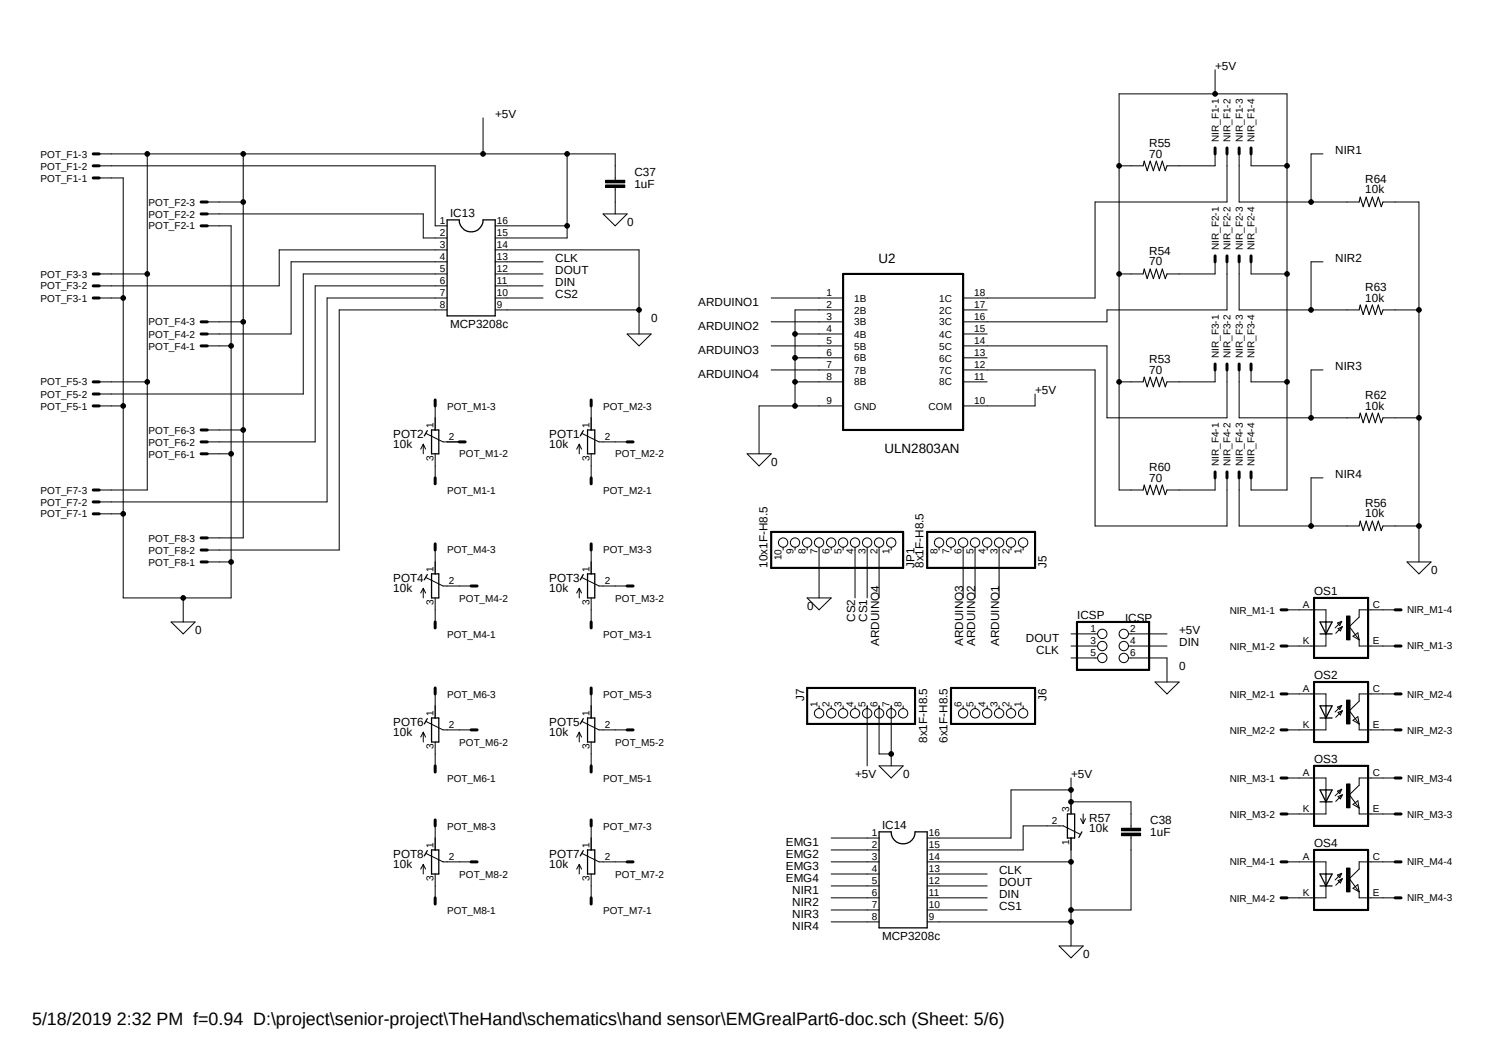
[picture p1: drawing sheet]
<svg xmlns="http://www.w3.org/2000/svg" width="297mm" height="210mm" viewBox="0 0 297 210" stroke-linecap="round" stroke-linejoin="round" font-family="sans-serif">
<path d="M7.3 11.5l282.5 179.6M289.8 11.5l-282.5 179.6" fill="none" stroke="#fff" stroke-width=".2"/>
<g fill="none" stroke="#000" stroke-width=".2">
<path d="M241.7 13.9v4.8M19.7 33h66.9v11.9h2.3M19.7 35.4h4.8v83.5h21.5v-74h-4.8M19.7 30.6h102.7v5.3M29.3 30.6v66.9h-9.6M48.4 30.6v76.4h-7.2M96.1 23.5v7.1M112.8 30.6v16.7h-14.3M120.5 35.9h3.8v.5h-3.8zM120.5 36.8h3.8v.5h-3.8zM122.4 37.3v5.2M222.6 33h4.8"/>
<path d="M241.7 30.6v2.4h-9.5M244.1 30.6v9.6h-26.3v19.1h-26.2M246.5 30.6v9.6h23.9M248.9 30.6v2.4h7.1M263.2 30.6h-2.4v9.6M19.7 59.3h4.8M19.7 54.5h9.6M41.2 40.2h7.2M41.2 42.5h43v4.8h4.7M88.9 59.3h-23.8v40.5h-45.4M88.9 52.1h-31v14.3h-16.7M88.9 54.5h-28.6v23.9h-40.6"/>
<path d="M88.9 49.7h-33.4v7.2h-35.8M88.9 56.9h-26.2v31h-21.5M98.5 59.3h9.5M98.5 54.5h9.5M98.5 44.9h14.3M98.5 49.7h28.6v16.7M98.5 52.1h9.5M98.5 56.9h9.5M120 42.5h4.8l-2.4 2.4zM153.4 59.3h14.3M222.6 54.5h4.8M241.7 52.1v2.4h-9.5"/>
<path d="M244.1 52.1v9.5h-23.9v2.4h-28.6M246.5 52.1v9.5h23.9M248.9 52.1v2.4h7.1M263.2 52.1h-2.4v9.5M275.1 40.2h7.2v71.6M19.7 75.9h9.6M41.2 64h7.2M41.2 68.8h4.8M88.9 61.6h-21.4v47.8h-26.3M98.5 61.6h28.6M124.8 66.4h4.7l-2.4 2.4zM153.4 64h14.3"/>
<path d="M153.4 68.8h14.3M153.4 73.6h14.3M158.2 66.4h9.5M158.2 71.2h9.5M158.2 75.9h9.5M167.7 61.6h-9.5v19.1M191.6 61.6h4.8M191.6 66.4h4.8M191.6 68.8h28.6v14.3h23.9v-9.5M191.6 71.2h4.8M191.6 73.6h26.2v31h26.3v-9.6M191.6 75.9h4.8"/>
<path d="M205.9 78.4v2.3h-14.3M222.6 75.9h4.8M241.7 73.6v2.3h-9.5M246.5 73.6v9.5h23.9M248.9 73.6v2.3h7.1M263.2 73.6h-2.4v9.5M275.1 61.6h7.2M19.7 80.7h4.8M41.2 90.3h4.8M41.2 85.5h7.2M84.2 88.3v2M84.2 88.3l-.5 1"/>
<path d="M84.2 88.3l.5 1M84.8 86.2l3.3 1.7h3.3M86.6 80.7v4.8M86.6 90.3v4.7M115.2 88.3v2M115.2 88.3l-.5 1M115.2 88.3l.5 1M115.8 86.2l3.4 1.7h5.6M117.6 80.7v4.8M117.6 90.3v4.7M148.6 90.3h4.8l-2.4 2.4zM167.7 80.7h-16.7v9.6"/>
<path d="M241.7 95v2.5h-9.5M246.5 95v9.6h23.9M248.9 95v2.5h7.1v-78.8h-33.4v78.8h4.8M263.2 95h-2.4v9.6M275.1 83.1h7.2M19.7 102.2h4.8M36.4 118.9v4.8M41.2 111.8h4.8M84.2 117v1.9M84.2 117l-.5 .9M84.2 117l.5 .9M84.8 114.9l3.3 1.6h5.6"/>
<path d="M86.6 109.4v4.7M86.6 118.9v4.8M115.2 117v1.9M115.2 117l-.5 .9M115.2 117l.5 .9M115.8 114.9l3.4 1.6h5.6M117.6 109.4v4.7M117.6 118.9v4.8M155.8 108.8v.6M158.2 108.8v.6M160.6 108.8v.6M160.6 118.9h4.8l-2.5 2.4z"/>
<path d="M162.9 108.8v10.1M165.4 108.8v.6M167.7 108.8v.6M170.1 108.8v10.1M172.5 108.8v10.1M174.9 108.8v10.1M177.3 108.8v.6M186.8 108.8v.6M189.2 108.8v.6M191.6 108.8v10.1M194 108.8v10.1M196.4 108.8v.6"/>
<path d="M198.8 108.8v10.1M201.1 108.8v.6M203.5 108.8v.6M275.1 104.6h7.2M279.9 111.8h4.8l-2.4 2.3zM34 123.7h4.8l-2.4 2.4zM86.6 138v4.8M117.6 138v4.8M213.1 126.1h5.3M213.1 128.5h5.3M213.1 130.9h5.3M224.5 126.1h7.7"/>
<path d="M224.5 128.5h7.7M224.5 130.9h7.7v4.7M229.8 135.6h4.8l-2.4 2.4zM256 121.3h7.8v2.4M256 138h7.8v2.4M263.8 126.1v2.4h-7.8M266.1 123.9l.8-.3-.4 .8zM266.2 125l.8-.4-.3 .9zM266.9 123.6l-1.3 1.3M267 124.6l-1.3 1.3M267.9 122.5h.7v4.8h-.7zM267.9 139.2h.7v4.8h-.7z"/>
<path d="M269.2 126.5l.9-.6 .3 1.4zM270.4 127.3v1.2h7.1M277.5 121.3h-7.1v1.4l-2 1.9 2 2.7M277.5 138h-7.1v1.4l-2 2 2 2.6M84.2 145.6v2M84.2 145.6l-.5 1M84.2 145.6l.5 1M84.8 143.5l3.3 1.7h5.6M86.6 147.6v4.7M115.2 145.6v2M115.2 145.6l-.5 1M115.2 145.6l.5 1"/>
<path d="M115.8 143.5l3.4 1.7h5.6M117.6 147.6v4.7M162.9 140.4v.5M165.4 140.4v.5M167.7 140.4v.5M170.1 140.4v.5M172.5 140.4v11.9M174.9 140.4v9.5h2.4M174.9 152.3h4.8l-2.4 2.4zM177.3 140.4v11.9M179.7 140.4v.5M191.6 140.4v.5"/>
<path d="M194 140.4v.5M196.4 140.4v.5M198.8 140.4v.5M201.1 140.4v.5M203.5 140.4v.5M213.1 157.1h-12v9.6h-16.7M213.1 154.7v7.2M213.1 159.5h11.9v5.2M256 154.7h7.8v2.4M263.8 142.8v2.4h-7.8M263.8 159.5v2.4h-7.8M266.1 140.6l.8-.3-.4 .8z"/>
<path d="M266.1 157.4l.8-.4-.4 .8zM266.2 141.7l.8-.3-.3 .8zM266.2 158.4l.8-.3-.3 .8zM266.9 140.3l-1.3 1.3M266.9 157l-1.3 1.3M267 141.4l-1.3 1.3M267 158.1l-1.3 1.3M267.9 155.9h.7v4.8h-.7zM269.2 143.3l.9-.8 .3 1.5zM269.2 160l.9-.7 .3 1.4zM270.4 144v1.2h7.1M277.5 154.7h-7.1v1.5l-2 1.9 2 2.6"/>
<path d="M84.2 171.9v1.9M84.2 171.9l-.5 .9M84.2 171.9l.5 .9M84.8 169.8l3.3 1.6h5.6M86.6 164.3v4.7M86.6 173.8v4.8M115.2 171.9v1.9M115.2 171.9l-.5 .9M115.2 171.9l.5 .9M115.8 169.8l3.4 1.6h5.6M117.6 164.3v4.7M117.6 173.8v4.8"/>
<path d="M165.4 166.7h9.5M165.4 169h9.5M165.4 171.4h9.5M165.4 173.8h9.5M165.4 176.2h9.5M165.4 178.6h9.5M184.4 171.4h28.7M184.4 173.8h12M184.4 176.2h12M184.4 178.6h12M213.1 166.7v21.4M214.8 165.9l-3.3-1.6h-8v4.7h-19.1"/>
<path d="M215 162.8l.5 1M215.5 161.9v1.9M215.9 162.8l-.4 1M223.1 164.7h3.8v.5h-3.8zM223.1 165.7h3.8v.5h-3.8zM225 166.2v14.8h-11.9M256 171.4h7.8v2.4M263.8 176.2v2.4h-7.8M266.1 174l.8-.3-.4 .8zM266.2 175.1l.8-.3-.3 .8zM266.9 173.7l-1.3 1.3M267 174.8l-1.3 1.3"/>
<path d="M267.9 172.6h.7v4.8h-.7zM269.2 176.7l.9-.8 .3 1.5zM270.4 177.4v1.2h7.1M270.4 160.7v1.2h7.1M277.5 171.4h-7.1v1.4l-2 2 2 2.6M165.4 181h9.5M165.4 183.3h9.5M184.4 181h12M184.4 183.3h28.7M210.7 188.1h4.8l-2.4 2.4z"/>
<circle cx="241.7" cy="18.7" r=".46"/>
<circle cx="29.3" cy="30.6" r=".46"/>
<circle cx="48.4" cy="30.6" r=".46"/>
<circle cx="96.1" cy="30.6" r=".46"/>
<circle cx="112.8" cy="30.6" r=".46"/>
<circle cx="222.6" cy="33" r=".46"/>
<circle cx="256" cy="33" r=".46"/>
<circle cx="24.5" cy="59.3" r=".46"/>
<circle cx="29.3" cy="54.5" r=".46"/>
<circle cx="48.4" cy="40.2" r=".46"/>
<circle cx="112.8" cy="44.9" r=".46"/>
<circle cx="222.6" cy="54.5" r=".46"/>
<circle cx="256" cy="54.5" r=".46"/>
<circle cx="260.8" cy="40.2" r=".46"/>
<circle cx="29.3" cy="75.9" r=".46"/>
<circle cx="46" cy="68.8" r=".46"/>
<circle cx="48.4" cy="64" r=".46"/>
<circle cx="127.1" cy="61.6" r=".46"/>
<circle cx="158.2" cy="75.9" r=".46"/>
<circle cx="158.2" cy="66.4" r=".46"/>
<circle cx="158.2" cy="71.2" r=".46"/>
<circle cx="222.6" cy="75.9" r=".46"/>
<circle cx="256" cy="75.9" r=".46"/>
<circle cx="260.8" cy="61.6" r=".46"/>
<circle cx="282.3" cy="61.6" r=".46"/>
<circle cx="24.5" cy="80.7" r=".46"/>
<circle cx="46" cy="90.3" r=".46"/>
<circle cx="48.4" cy="85.5" r=".46"/>
<circle cx="158.2" cy="80.7" r=".46"/>
<circle cx="260.8" cy="83.1" r=".46"/>
<circle cx="282.3" cy="83.1" r=".46"/>
<circle cx="24.5" cy="102.2" r=".46"/>
<circle cx="36.4" cy="118.9" r=".46"/>
<circle cx="46" cy="111.8" r=".46"/>
<circle cx="155.8" cy="107.9" r=".93"/>
<circle cx="158.2" cy="107.9" r=".93"/>
<circle cx="160.6" cy="107.9" r=".93"/>
<circle cx="162.9" cy="107.9" r=".93"/>
<circle cx="165.4" cy="107.9" r=".93"/>
<circle cx="167.7" cy="107.9" r=".93"/>
<circle cx="170.1" cy="107.9" r=".93"/>
<circle cx="172.5" cy="107.9" r=".93"/>
<circle cx="174.9" cy="107.9" r=".93"/>
<circle cx="177.3" cy="107.9" r=".93"/>
<circle cx="186.8" cy="107.9" r=".93"/>
<circle cx="189.2" cy="107.9" r=".93"/>
<circle cx="191.6" cy="107.9" r=".93"/>
<circle cx="194" cy="107.9" r=".93"/>
<circle cx="196.4" cy="107.9" r=".93"/>
<circle cx="198.8" cy="107.9" r=".93"/>
<circle cx="201.1" cy="107.9" r=".93"/>
<circle cx="203.5" cy="107.9" r=".93"/>
<circle cx="260.8" cy="104.6" r=".46"/>
<circle cx="282.3" cy="104.6" r=".46"/>
<circle cx="219.3" cy="130.9" r=".93"/>
<circle cx="219.3" cy="126.1" r=".93"/>
<circle cx="219.3" cy="128.5" r=".93"/>
<circle cx="223.6" cy="130.9" r=".93"/>
<circle cx="223.6" cy="128.5" r=".93"/>
<circle cx="223.6" cy="126.1" r=".93"/>
<circle cx="162.9" cy="141.9" r=".93"/>
<circle cx="165.4" cy="141.9" r=".93"/>
<circle cx="167.7" cy="141.9" r=".93"/>
<circle cx="170.1" cy="141.9" r=".93"/>
<circle cx="172.5" cy="141.9" r=".93"/>
<circle cx="174.9" cy="141.9" r=".93"/>
<circle cx="177.3" cy="149.9" r=".46"/>
<circle cx="177.3" cy="141.9" r=".93"/>
<circle cx="179.7" cy="141.9" r=".93"/>
<circle cx="191.6" cy="141.9" r=".93"/>
<circle cx="194" cy="141.9" r=".93"/>
<circle cx="196.4" cy="141.9" r=".93"/>
<circle cx="198.8" cy="141.9" r=".93"/>
<circle cx="201.1" cy="141.9" r=".93"/>
<circle cx="203.5" cy="141.9" r=".93"/>
<circle cx="213.1" cy="157.1" r=".46"/>
<circle cx="213.1" cy="159.5" r=".46"/>
<circle cx="213.1" cy="171.4" r=".46"/>
<circle cx="213.1" cy="183.3" r=".46"/>
<circle cx="213.1" cy="181" r=".46"/>
</g>
<path d="M167.7 54.5h23.9v31h-23.9zM153.4 105.8h26.3v7.1h-26.3zM184.4 105.8h21.5v7.1h-21.5zM261.4 118.9h10.8v12h-10.8zM160.6 136.8h21.4v7.2h-21.4zM189.2 136.8h16.7v7.2h-16.7zM214.2 123.7h14.4v9.5h-14.4zM261.4 135.6h10.8v12h-10.8zM261.4 152.3h10.8v12h-10.8zM261.4 169h10.8v12h-10.8z" fill="none" stroke="#000" stroke-width=".42"/>
<path d="M227.4 33l.2-1 .6 2 .6-2 .6 2 .6-2 .6 2 .6-2 .6 2 .4-1M227.4 54.5l.2-1 .6 1.9 .6-1.9 .6 1.9 .6-1.9 .6 1.9 .6-1.9 .6 1.9 .4-.9M270.4 40.2l.2-1 .6 1.9 .6-1.9 .6 1.9 .6-1.9 .6 1.9 .6-1.9 .6 1.9 .3-.9M227.4 75.9l.2-.9 .6 1.9 .6-1.9 .6 1.9 .6-1.9 .6 1.9 .6-1.9 .6 1.9 .4-1M270.4 61.6l.2-.9 .6 1.9 .6-1.9 .6 1.9 .6-1.9 .6 1.9 .6-1.9 .6 1.9 .3-1M227.4 97.5l.2-1 .6 1.9 .6-1.9 .6 1.9 .6-1.9 .6 1.9 .6-1.9 .6 1.9 .4-.9M270.4 83.1l.2-.9 .6 1.9 .6-1.9 .6 1.9 .6-1.9 .6 1.9 .6-1.9 .6 1.9 .3-1M270.4 104.6l.2-1 .6 1.9 .6-1.9 .6 1.9 .6-1.9 .6 1.9 .6-1.9 .6 1.9 .3-.9" fill="none" stroke="#000" stroke-width=".21"/>
<g fill="none" stroke="#000" stroke-width=".25">
<path d="M88.9 43.7h2.5a2.37 2.37 0 0 0 2.3 2.4 2.37 2.37 0 0 0 2.4-2.4h2.4v19.1h-9.6zM85 85.6l-.6 1.1M85.9 85.5h1.4v4.8h-1.4zM116 85.6l-.6 1.1M116.9 85.5h1.4v4.8h-1.4zM85 114.3l-.6 1M85.9 114.1h1.4v4.8h-1.4zM116 114.3l-.6 1M116.9 114.1h1.4v4.8h-1.4zM262.6 123.7h2.4l-1.2 2.4zM262.6 126.1h2.4M263.8 123.7v2.4"/>
<path d="M85 142.9l-.6 1.1M85.9 142.8h1.4v4.8h-1.4zM116 142.9l-.6 1.1M116.9 142.8h1.4v4.8h-1.4zM262.6 140.4h2.4l-1.2 2.4zM262.6 142.8h2.4M262.6 157.1h2.4l-1.2 2.4zM262.6 159.5h2.4M263.8 140.4v2.4M263.8 157.1v2.4M85 169.2l-.6 1M85.9 169h1.4v4.8h-1.4z"/>
<path d="M116 169.2l-.6 1M116.9 169h1.4v4.8h-1.4zM174.9 165.4h2.4a2.37 2.37 0 0 0 2.4 2.4 2.37 2.37 0 0 0 2.3-2.4h2.4v19.1h-9.5zM212.3 161.9h1.5v4.8h-1.5zM215.2 165.4l-.6 1.1M262.6 173.8h2.4l-1.2 2.4zM262.6 176.2h2.4M263.8 173.8v2.4"/>
</g>
<g fill="#000">
<path d="M120.5 35.9h3.8v.5h-3.8z" fill-rule="evenodd"/>
<path d="M120.5 36.8h3.8v.5h-3.8z" fill-rule="evenodd"/>
<path d="M267.9 122.5h.7v4.8h-.7z" fill-rule="evenodd"/>
<path d="M267.9 139.2h.7v4.8h-.7z" fill-rule="evenodd"/>
<path d="M267.9 155.9h.7v4.8h-.7z" fill-rule="evenodd"/>
<path d="M223.1 164.7h3.8v.5h-3.8z" fill-rule="evenodd"/>
<path d="M223.1 165.7h3.8v.5h-3.8z" fill-rule="evenodd"/>
<path d="M267.9 172.6h.7v4.8h-.7z" fill-rule="evenodd"/>
<circle cx="241.7" cy="18.7" r=".46"/>
<circle cx="29.3" cy="30.6" r=".46"/>
<circle cx="48.4" cy="30.6" r=".46"/>
<circle cx="96.1" cy="30.6" r=".46"/>
<circle cx="112.8" cy="30.6" r=".46"/>
<circle cx="222.6" cy="33" r=".46"/>
<circle cx="256" cy="33" r=".46"/>
<circle cx="24.5" cy="59.3" r=".46"/>
<circle cx="29.3" cy="54.5" r=".46"/>
<circle cx="48.4" cy="40.2" r=".46"/>
<circle cx="112.8" cy="44.9" r=".46"/>
<circle cx="222.6" cy="54.5" r=".46"/>
<circle cx="256" cy="54.5" r=".46"/>
<circle cx="260.8" cy="40.2" r=".46"/>
<circle cx="29.3" cy="75.9" r=".46"/>
<circle cx="46" cy="68.8" r=".46"/>
<circle cx="48.4" cy="64" r=".46"/>
<circle cx="127.1" cy="61.6" r=".46"/>
<circle cx="158.2" cy="75.9" r=".46"/>
<circle cx="158.2" cy="66.4" r=".46"/>
<circle cx="158.2" cy="71.2" r=".46"/>
<circle cx="222.6" cy="75.9" r=".46"/>
<circle cx="256" cy="75.9" r=".46"/>
<circle cx="260.8" cy="61.6" r=".46"/>
<circle cx="282.3" cy="61.6" r=".46"/>
<circle cx="24.5" cy="80.7" r=".46"/>
<circle cx="46" cy="90.3" r=".46"/>
<circle cx="48.4" cy="85.5" r=".46"/>
<circle cx="158.2" cy="80.7" r=".46"/>
<circle cx="260.8" cy="83.1" r=".46"/>
<circle cx="282.3" cy="83.1" r=".46"/>
<circle cx="24.5" cy="102.2" r=".46"/>
<circle cx="36.4" cy="118.9" r=".46"/>
<circle cx="46" cy="111.8" r=".46"/>
<circle cx="260.8" cy="104.6" r=".46"/>
<circle cx="282.3" cy="104.6" r=".46"/>
<circle cx="177.3" cy="149.9" r=".46"/>
<circle cx="213.1" cy="157.1" r=".46"/>
<circle cx="213.1" cy="159.5" r=".46"/>
<circle cx="213.1" cy="171.4" r=".46"/>
<circle cx="213.1" cy="183.3" r=".46"/>
<circle cx="213.1" cy="181" r=".46"/>
</g>
<g fill="none" stroke="#000" stroke-width=".59">
<path d="M18.5 35.4h1.2M18.5 33h1.2M18.5 30.6h1.2M241.7 29.4v1.2M244.1 29.4v1.2M246.5 29.4v1.2M248.9 29.4v1.2M18.5 59.3h1.2M18.5 56.9h1.2M18.5 54.5h1.2M40 44.9h1.2M40 42.5h1.2"/>
<path d="M40 40.2h1.2M241.7 50.9v1.2M244.1 50.9v1.2M246.5 50.9v1.2M248.9 50.9v1.2M18.5 78.4h1.2M18.5 75.9h1.2M40 68.8h1.2M40 66.4h1.2M40 64h1.2M86.6 79.5v1.2M117.6 79.5v1.2"/>
<path d="M241.7 72.4v1.2M244.1 72.4v1.2M246.5 72.4v1.2M248.9 72.4v1.2M18.5 80.7h1.2M18.5 99.8h1.2M18.5 97.5h1.2M40 90.3h1.2M40 87.9h1.2M40 85.5h1.2M86.6 95v1.2M91.4 87.9h1.1"/>
<path d="M117.6 95v1.2M124.8 87.9h1.1M241.7 93.9v1.1M244.1 93.9v1.1M246.5 93.9v1.1M248.9 93.9v1.1M18.5 102.2h1.2M40 111.8h1.2M40 109.4h1.2M40 107h1.2M86.6 108.2v1.2M93.7 116.5h1.2"/>
<path d="M117.6 108.2v1.2M124.8 116.5h1.1M86.6 123.7v1.2M86.6 136.8v1.2M117.6 123.7v1.2M117.6 136.8v1.2M254.8 121.3h1.2M254.8 128.5h1.2M254.8 138h1.2M277.5 121.3h1.2M277.5 128.5h1.2M277.5 138h1.2"/>
<path d="M86.6 152.3v1.2M93.7 145.2h1.2M117.6 152.3v1.2M124.8 145.2h1.1M254.8 145.2h1.2M254.8 154.7h1.2M277.5 145.2h1.2M277.5 154.7h1.2M86.6 163.1v1.2M86.6 178.6v1.2M93.7 171.4h1.2M117.6 163.1v1.2"/>
<path d="M117.6 178.6v1.2M124.8 171.4h1.1M254.8 161.9h1.2M254.8 171.4h1.2M254.8 178.6h1.2M277.5 161.9h1.2M277.5 171.4h1.2M277.5 178.6h1.2"/>
</g>
<text font-size="3.6" x="6.4" y="203.9">5/18/2019 2:32 PM f=0.94 D:\project\senior-project\TheHand\schematics\hand sensor\EMGrealPart6-doc.sch (Sheet: 5/6)</text>
<g font-size="2.7">
<text x="174.8" y="52.2">U2</text>
<text x="176" y="90.1">ULN2803AN</text>
</g>
<g font-size="2.3">
<text x="241.7" y="13.9">+5V</text>
<text x="98.5" y="23.5">+5V</text>
<text x="228.6" y="29.2">R55</text>
<text x="126.2" y="35">C37</text>
<text x="228.6" y="31.3">70</text>
<text x="265.6" y="30.6">NIR1</text>
<text x="126.2" y="37.4">1uF</text>
<text x="271.6" y="38.5">10k</text>
<text x="271.6" y="36.4">R64</text>
<text x="89.5" y="43.1">IC13</text>
<text x="124.8" y="44.9">0</text>
<text x="110.5" y="52.1">CLK</text>
<text x="228.6" y="52.8">70</text>
<text x="228.6" y="50.7">R54</text>
<text x="265.6" y="52.1">NIR2</text>
<text x="110.5" y="54.5">DOUT</text>
<text x="110.5" y="56.9">DIN</text>
<text x="110.5" y="59.3">CS2</text>
<text x="271.6" y="60">10k</text>
<text x="271.6" y="57.8">R63</text>
<text x="89.5" y="65.2">MCP3208c</text>
<text x="129.5" y="64">0</text>
<text x="138.9" y="60.9">ARDUINO1</text>
<text x="138.9" y="65.7">ARDUINO2</text>
<text x="138.9" y="70.4">ARDUINO3</text>
<text x="138.9" y="75.2">ARDUINO4</text>
<text x="228.6" y="74.3">70</text>
<text x="228.6" y="72.2">R53</text>
<text x="265.6" y="73.6">NIR3</text>
<text x="205.9" y="78.4">+5V</text>
<text x="271.6" y="81.5">10k</text>
<text x="271.6" y="79.3">R62</text>
<text x="78.2" y="89.1">10k</text>
<text x="78.2" y="87">POT2</text>
<text x="109.3" y="87">POT1</text>
<text x="109.3" y="89.1">10k</text>
<text x="153.4" y="92.7">0</text>
<text x="228.6" y="95.8">70</text>
<text x="228.6" y="93.6">R60</text>
<text x="265.6" y="95">NIR4</text>
<text x="271.6" y="100.8">R56</text>
<text x="271.6" y="102.9">10k</text>
<text x="152.7" y="112.9" transform="rotate(-90 152.7 112.9)">10x1F-H8.5</text>
<text x="181.9" y="112.9" transform="rotate(-90 181.9 112.9)">JP1</text>
<text x="183.7" y="112.9" transform="rotate(-90 183.7 112.9)">8x1F-H8.5</text>
<text x="208.2" y="112.9" transform="rotate(-90 208.2 112.9)">J5</text>
<text x="78.2" y="117.7">10k</text>
<text x="78.2" y="115.7">POT4</text>
<text x="109.3" y="117.7">10k</text>
<text x="109.3" y="115.7">POT3</text>
<text x="261.4" y="118.3">OS1</text>
<text x="284.7" y="114.1">0</text>
<text x="160.6" y="121.3">0</text>
<text x="170.1" y="123.7" transform="rotate(-90 170.1 123.7)">CS2</text>
<text x="172.5" y="123.7" transform="rotate(-90 172.5 123.7)">CS1</text>
<text x="214.3" y="123.1">ICSP</text>
<text x="223.8" y="123.7">ICSP</text>
<text x="38.8" y="126.1">0</text>
<text x="174.9" y="128.5" transform="rotate(-90 174.9 128.5)">ARDUINO4</text>
<text x="191.6" y="128.5" transform="rotate(-90 191.6 128.5)">ARDUINO3</text>
<text x="194" y="128.5" transform="rotate(-90 194 128.5)">ARDUINO2</text>
<text x="198.8" y="128.5" transform="rotate(-90 198.8 128.5)">ARDUINO1</text>
<text x="204.1" y="127.7">DOUT</text>
<text x="206.1" y="130.1">CLK</text>
<text x="234.6" y="128.5">DIN</text>
<text x="234.6" y="126.1">+5V</text>
<text x="234.6" y="133.2">0</text>
<text x="261.4" y="135">OS2</text>
<text x="160" y="139.3" transform="rotate(-90 160 139.3)">J7</text>
<text x="208.2" y="139.3" transform="rotate(-90 208.2 139.3)">J6</text>
<text x="78.2" y="146.3">10k</text>
<text x="78.2" y="144.3">POT6</text>
<text x="109.3" y="146.3">10k</text>
<text x="109.3" y="144.3">POT5</text>
<text x="184.4" y="147.7" transform="rotate(-90 184.4 147.7)">8x1F-H8.5</text>
<text x="188.5" y="147.7" transform="rotate(-90 188.5 147.7)">6x1F-H8.5</text>
<text x="170.1" y="154.7">+5V</text>
<text x="179.7" y="154.7">0</text>
<text x="213.1" y="154.7">+5V</text>
<text x="261.4" y="151.7">OS3</text>
<text x="175.5" y="164.8">IC14</text>
<text x="216.7" y="165.4">10k</text>
<text x="216.7" y="163.5">R57</text>
<text x="228.8" y="166.3">1uF</text>
<text x="228.8" y="163.9">C38</text>
<text x="78.2" y="172.6">10k</text>
<text x="78.2" y="170.6">POT8</text>
<text x="109.3" y="172.6">10k</text>
<text x="109.3" y="170.6">POT7</text>
<text x="156.3" y="168.3">EMG1</text>
<text x="156.3" y="170.7">EMG2</text>
<text x="156.3" y="173.1">EMG3</text>
<text x="198.8" y="173.8">CLK</text>
<text x="261.4" y="168.4">OS4</text>
<text x="156.3" y="175.5">EMG4</text>
<text x="157.6" y="177.8">NIR1</text>
<text x="198.8" y="176.2">DOUT</text>
<text x="198.8" y="178.6">DIN</text>
<text x="157.6" y="180.3">NIR2</text>
<text x="157.6" y="182.6">NIR3</text>
<text x="157.6" y="185">NIR4</text>
<text x="198.8" y="181">CS1</text>
<text x="175.5" y="186.9">MCP3208c</text>
<text x="215.5" y="190.5">0</text>
</g>
<g font-size="2">
<text x="242.4" y="28.2" transform="rotate(-90 242.4 28.2)">NIR_F1-1</text>
<text x="244.8" y="28.2" transform="rotate(-90 244.8 28.2)">NIR_F1-2</text>
<text x="247.2" y="28.2" transform="rotate(-90 247.2 28.2)">NIR_F1-3</text>
<text x="249.6" y="28.2" transform="rotate(-90 249.6 28.2)">NIR_F1-4</text>
<text x="8.1" y="33.7">POT_F1-2</text>
<text x="8.1" y="31.3">POT_F1-3</text>
<text x="8.1" y="36.1">POT_F1-1</text>
<text x="29.5" y="40.9">POT_F2-3</text>
<text x="29.5" y="45.6">POT_F2-1</text>
<text x="29.5" y="43.3">POT_F2-2</text>
<text x="87.5" y="44.6">1</text>
<text x="87.5" y="47">2</text>
<text x="98.8" y="47">15</text>
<text x="98.8" y="44.6">16</text>
<text x="87.5" y="49.4">3</text>
<text x="87.5" y="51.8">4</text>
<text x="98.8" y="51.8">13</text>
<text x="98.8" y="49.4">14</text>
<text x="242.4" y="49.7" transform="rotate(-90 242.4 49.7)">NIR_F2-1</text>
<text x="244.8" y="49.7" transform="rotate(-90 244.8 49.7)">NIR_F2-2</text>
<text x="247.2" y="49.7" transform="rotate(-90 247.2 49.7)">NIR_F2-3</text>
<text x="249.6" y="49.7" transform="rotate(-90 249.6 49.7)">NIR_F2-4</text>
<text x="8.1" y="60">POT_F3-1</text>
<text x="8.1" y="57.6">POT_F3-2</text>
<text x="8.1" y="55.2">POT_F3-3</text>
<text x="87.5" y="54.1">5</text>
<text x="87.5" y="56.5">6</text>
<text x="87.5" y="58.9">7</text>
<text x="98.8" y="58.9">10</text>
<text x="98.8" y="56.5">11</text>
<text x="98.8" y="54.1">12</text>
<text x="164.4" y="58.9">1</text>
<text x="169.9" y="60">1B</text>
<text x="186.9" y="60">1C</text>
<text x="193.8" y="58.9">18</text>
<text x="29.5" y="64.7">POT_F4-3</text>
<text x="87.5" y="61.3">8</text>
<text x="98.8" y="61.3">9</text>
<text x="164.4" y="61.3">2</text>
<text x="164.4" y="63.7">3</text>
<text x="169.9" y="62.4">2B</text>
<text x="169.9" y="64.7">3B</text>
<text x="186.9" y="62.4">2C</text>
<text x="186.9" y="64.7">3C</text>
<text x="193.8" y="61.3">17</text>
<text x="193.8" y="63.7">16</text>
<text x="29.5" y="69.5">POT_F4-1</text>
<text x="29.5" y="67.1">POT_F4-2</text>
<text x="164.4" y="66.1">4</text>
<text x="164.4" y="68.5">5</text>
<text x="164.4" y="70.9">6</text>
<text x="169.9" y="67.1">4B</text>
<text x="169.9" y="69.5">5B</text>
<text x="169.9" y="71.9">6B</text>
<text x="186.9" y="67.1">4C</text>
<text x="186.9" y="69.5">5C</text>
<text x="186.9" y="71.9">6C</text>
<text x="193.8" y="66.1">15</text>
<text x="193.8" y="68.5">14</text>
<text x="193.8" y="70.9">13</text>
<text x="242.4" y="71.2" transform="rotate(-90 242.4 71.2)">NIR_F3-1</text>
<text x="244.8" y="71.2" transform="rotate(-90 244.8 71.2)">NIR_F3-2</text>
<text x="247.2" y="71.2" transform="rotate(-90 247.2 71.2)">NIR_F3-3</text>
<text x="249.6" y="71.2" transform="rotate(-90 249.6 71.2)">NIR_F3-4</text>
<text x="8.1" y="76.7">POT_F5-3</text>
<text x="164.4" y="73.2">7</text>
<text x="164.4" y="75.6">8</text>
<text x="169.9" y="74.3">7B</text>
<text x="169.9" y="76.7">8B</text>
<text x="186.9" y="74.3">7C</text>
<text x="186.9" y="76.7">8C</text>
<text x="193.8" y="73.2">12</text>
<text x="193.8" y="75.6">11</text>
<text x="8.1" y="81.4">POT_F5-1</text>
<text x="8.1" y="79.1">POT_F5-2</text>
<text x="88.9" y="81.4">POT_M1-3</text>
<text x="120" y="81.4">POT_M2-3</text>
<text x="164.4" y="80.4">9</text>
<text x="169.9" y="81.4">GND</text>
<text x="184.7" y="81.4">COM</text>
<text x="193.8" y="80.4">10</text>
<text x="29.5" y="88.6">POT_F6-2</text>
<text x="29.5" y="86.2">POT_F6-3</text>
<text x="86.2" y="85.2" transform="rotate(-90 86.2 85.2)">1</text>
<text x="89.3" y="87.5">2</text>
<text x="117.3" y="85.2" transform="rotate(-90 117.3 85.2)">1</text>
<text x="120.3" y="87.5">2</text>
<text x="29.5" y="91">POT_F6-1</text>
<text x="86.2" y="91.7" transform="rotate(-90 86.2 91.7)">3</text>
<text x="91.4" y="91">POT_M1-2</text>
<text x="117.3" y="91.7" transform="rotate(-90 117.3 91.7)">3</text>
<text x="122.4" y="91">POT_M2-2</text>
<text x="242.4" y="92.7" transform="rotate(-90 242.4 92.7)">NIR_F4-1</text>
<text x="244.8" y="92.7" transform="rotate(-90 244.8 92.7)">NIR_F4-2</text>
<text x="247.2" y="92.7" transform="rotate(-90 247.2 92.7)">NIR_F4-3</text>
<text x="249.6" y="92.7" transform="rotate(-90 249.6 92.7)">NIR_F4-4</text>
<text x="8.1" y="100.5">POT_F7-2</text>
<text x="8.1" y="98.2">POT_F7-3</text>
<text x="88.9" y="98.2">POT_M1-1</text>
<text x="120" y="98.2">POT_M2-1</text>
<text x="8.1" y="102.9">POT_F7-1</text>
<text x="29.5" y="107.7">POT_F8-3</text>
<text x="29.5" y="112.5">POT_F8-1</text>
<text x="29.5" y="110.1">POT_F8-2</text>
<text x="86.2" y="113.8" transform="rotate(-90 86.2 113.8)">1</text>
<text x="88.9" y="110.1">POT_M4-3</text>
<text x="117.3" y="113.8" transform="rotate(-90 117.3 113.8)">1</text>
<text x="120" y="110.1">POT_M3-3</text>
<text x="155.4" y="111.4" transform="rotate(-90 155.4 111.4)">10</text>
<text x="157.9" y="110.3" transform="rotate(-90 157.9 110.3)">9</text>
<text x="160.2" y="110.3" transform="rotate(-90 160.2 110.3)">8</text>
<text x="162.6" y="110.3" transform="rotate(-90 162.6 110.3)">7</text>
<text x="165" y="110.3" transform="rotate(-90 165 110.3)">6</text>
<text x="167.4" y="110.3" transform="rotate(-90 167.4 110.3)">5</text>
<text x="169.8" y="110.3" transform="rotate(-90 169.8 110.3)">4</text>
<text x="172.2" y="110.3" transform="rotate(-90 172.2 110.3)">3</text>
<text x="174.5" y="110.3" transform="rotate(-90 174.5 110.3)">2</text>
<text x="177" y="110.3" transform="rotate(-90 177 110.3)">1</text>
<text x="186.5" y="110.3" transform="rotate(-90 186.5 110.3)">8</text>
<text x="188.9" y="110.3" transform="rotate(-90 188.9 110.3)">7</text>
<text x="191.3" y="110.3" transform="rotate(-90 191.3 110.3)">6</text>
<text x="193.6" y="110.3" transform="rotate(-90 193.6 110.3)">5</text>
<text x="196" y="110.3" transform="rotate(-90 196 110.3)">4</text>
<text x="198.4" y="110.3" transform="rotate(-90 198.4 110.3)">3</text>
<text x="200.8" y="110.3" transform="rotate(-90 200.8 110.3)">2</text>
<text x="203.2" y="110.3" transform="rotate(-90 203.2 110.3)">1</text>
<text x="89.3" y="116.2">2</text>
<text x="91.4" y="119.6">POT_M4-2</text>
<text x="120.3" y="116.2">2</text>
<text x="122.4" y="119.6">POT_M3-2</text>
<text x="86.2" y="120.4" transform="rotate(-90 86.2 120.4)">3</text>
<text x="117.3" y="120.4" transform="rotate(-90 117.3 120.4)">3</text>
<text x="217" y="125.7">1</text>
<text x="224.8" y="125.7">2</text>
<text x="244.6" y="122">NIR_M1-1</text>
<text x="259.2" y="121">A</text>
<text x="273.1" y="121">C</text>
<text x="279.9" y="122">NIR_M1-4</text>
<text x="88.9" y="126.8">POT_M4-1</text>
<text x="120" y="126.8">POT_M3-1</text>
<text x="217" y="128.1">3</text>
<text x="217" y="130.5">5</text>
<text x="224.8" y="128.1">4</text>
<text x="224.8" y="130.5">6</text>
<text x="244.6" y="129.2">NIR_M1-2</text>
<text x="259.2" y="128.1">K</text>
<text x="273.1" y="128.1">E</text>
<text x="279.9" y="129.2">NIR_M1-3</text>
<text x="259.2" y="137.7">A</text>
<text x="273.1" y="137.7">C</text>
<text x="86.2" y="142.4" transform="rotate(-90 86.2 142.4)">1</text>
<text x="88.9" y="138.7">POT_M6-3</text>
<text x="117.3" y="142.4" transform="rotate(-90 117.3 142.4)">1</text>
<text x="120" y="138.7">POT_M5-3</text>
<text x="162.6" y="140.6" transform="rotate(-90 162.6 140.6)">1</text>
<text x="165" y="140.6" transform="rotate(-90 165 140.6)">2</text>
<text x="167.4" y="140.6" transform="rotate(-90 167.4 140.6)">3</text>
<text x="169.8" y="140.6" transform="rotate(-90 169.8 140.6)">4</text>
<text x="172.2" y="140.6" transform="rotate(-90 172.2 140.6)">5</text>
<text x="174.5" y="140.6" transform="rotate(-90 174.5 140.6)">6</text>
<text x="177" y="140.6" transform="rotate(-90 177 140.6)">7</text>
<text x="179.3" y="140.6" transform="rotate(-90 179.3 140.6)">8</text>
<text x="191.3" y="140.6" transform="rotate(-90 191.3 140.6)">6</text>
<text x="193.6" y="140.6" transform="rotate(-90 193.6 140.6)">5</text>
<text x="196" y="140.6" transform="rotate(-90 196 140.6)">4</text>
<text x="198.4" y="140.6" transform="rotate(-90 198.4 140.6)">3</text>
<text x="200.8" y="140.6" transform="rotate(-90 200.8 140.6)">2</text>
<text x="203.2" y="140.6" transform="rotate(-90 203.2 140.6)">1</text>
<text x="244.6" y="138.7">NIR_M2-1</text>
<text x="279.9" y="138.7">NIR_M2-4</text>
<text x="86.2" y="149" transform="rotate(-90 86.2 149)">3</text>
<text x="89.3" y="144.8">2</text>
<text x="91.4" y="148.3">POT_M6-2</text>
<text x="117.3" y="149" transform="rotate(-90 117.3 149)">3</text>
<text x="120.3" y="144.8">2</text>
<text x="122.4" y="148.3">POT_M5-2</text>
<text x="244.6" y="145.9">NIR_M2-2</text>
<text x="259.2" y="144.8">K</text>
<text x="273.1" y="144.8">E</text>
<text x="279.9" y="145.9">NIR_M2-3</text>
<text x="88.9" y="155.4">POT_M6-1</text>
<text x="120" y="155.4">POT_M5-1</text>
<text x="244.6" y="155.4">NIR_M3-1</text>
<text x="259.2" y="154.4">A</text>
<text x="273.1" y="154.4">C</text>
<text x="279.9" y="155.4">NIR_M3-4</text>
<text x="212.7" y="161.5" transform="rotate(-90 212.7 161.5)">3</text>
<text x="259.2" y="161.5">K</text>
<text x="273.1" y="161.5">E</text>
<text x="88.9" y="165">POT_M8-3</text>
<text x="120" y="165">POT_M7-3</text>
<text x="173.4" y="166.3">1</text>
<text x="184.8" y="166.3">16</text>
<text x="209.3" y="163.9">2</text>
<text x="244.6" y="162.6">NIR_M3-2</text>
<text x="279.9" y="162.6">NIR_M3-3</text>
<text x="86.2" y="168.7" transform="rotate(-90 86.2 168.7)">1</text>
<text x="89.3" y="171.1">2</text>
<text x="117.3" y="168.7" transform="rotate(-90 117.3 168.7)">1</text>
<text x="120.3" y="171.1">2</text>
<text x="173.4" y="168.7">2</text>
<text x="173.4" y="171.1">3</text>
<text x="173.4" y="173.5">4</text>
<text x="184.8" y="173.5">13</text>
<text x="184.8" y="171.1">14</text>
<text x="184.8" y="168.7">15</text>
<text x="212.7" y="168.1" transform="rotate(-90 212.7 168.1)">1</text>
<text x="244.6" y="172.1">NIR_M4-1</text>
<text x="259.2" y="171.1">A</text>
<text x="273.1" y="171.1">C</text>
<text x="279.9" y="172.1">NIR_M4-4</text>
<text x="86.2" y="175.3" transform="rotate(-90 86.2 175.3)">3</text>
<text x="91.4" y="174.5">POT_M8-2</text>
<text x="117.3" y="175.3" transform="rotate(-90 117.3 175.3)">3</text>
<text x="122.4" y="174.5">POT_M7-2</text>
<text x="173.4" y="175.9">5</text>
<text x="173.4" y="178.3">6</text>
<text x="184.8" y="178.3">11</text>
<text x="184.8" y="175.9">12</text>
<text x="244.6" y="179.3">NIR_M4-2</text>
<text x="259.2" y="178.3">K</text>
<text x="273.1" y="178.3">E</text>
<text x="279.9" y="179.3">NIR_M4-3</text>
<text x="88.9" y="181.7">POT_M8-1</text>
<text x="120" y="181.7">POT_M7-1</text>
<text x="173.4" y="180.6">7</text>
<text x="173.4" y="183">8</text>
<text x="184.8" y="183">9</text>
<text x="184.8" y="180.6">10</text>
</g>
</svg>
